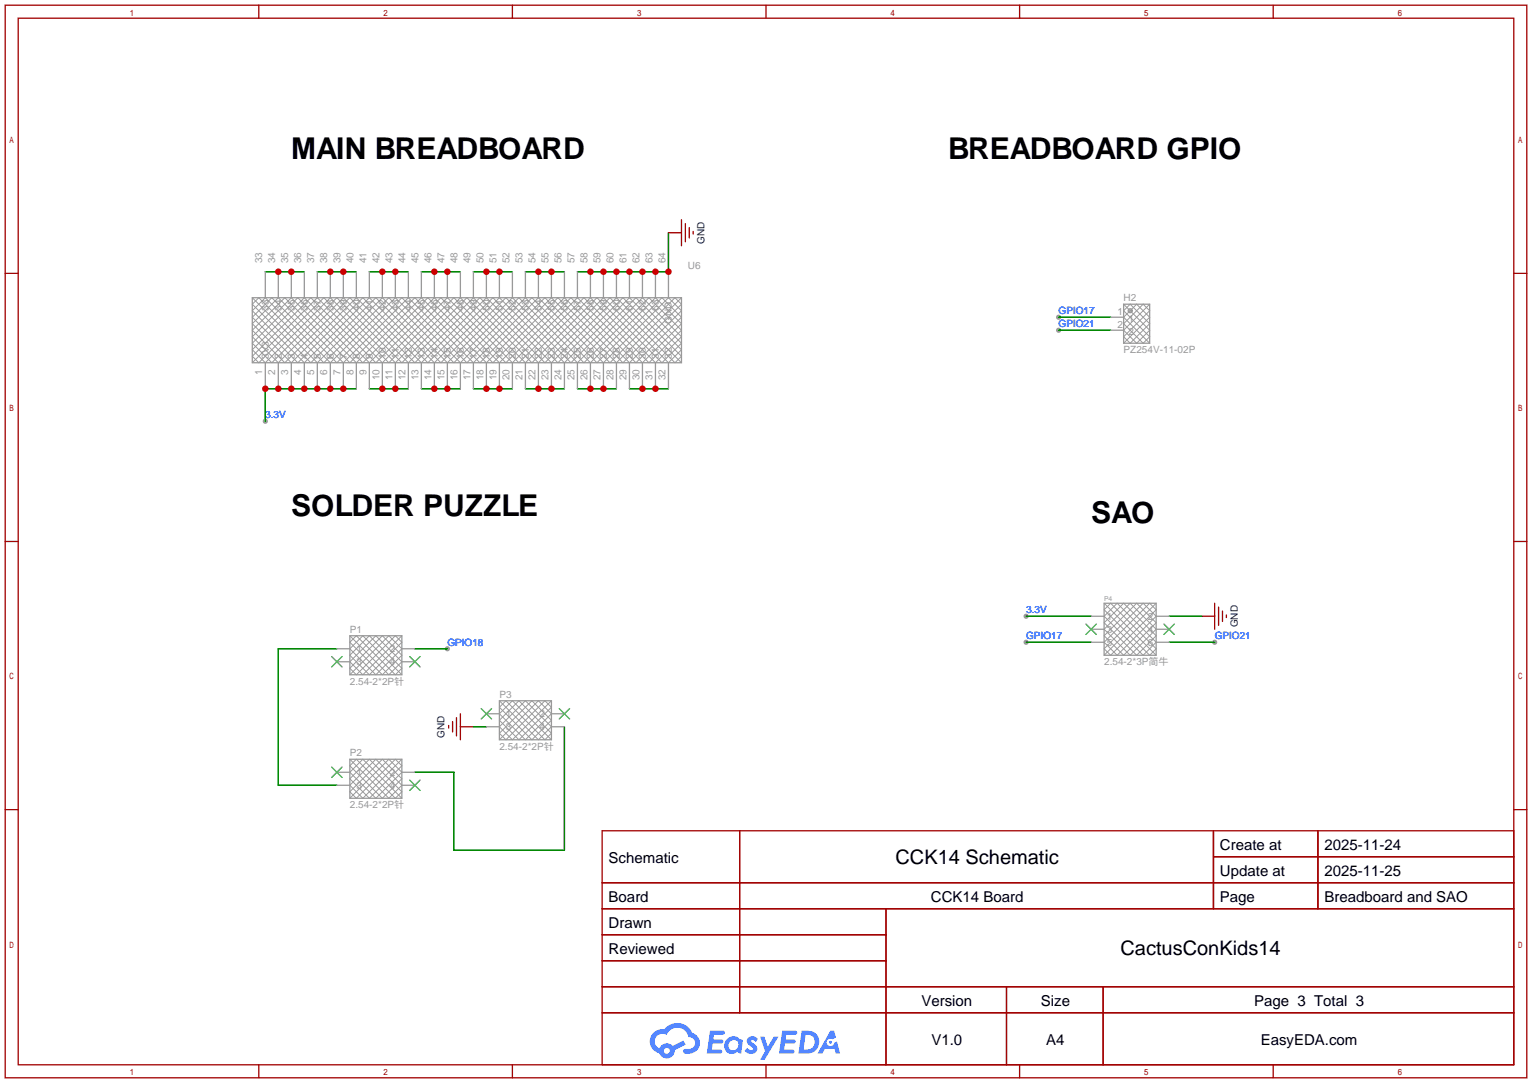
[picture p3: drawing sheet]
<svg xmlns="http://www.w3.org/2000/svg" width="299mm" height="212mm" viewBox="0 0 299 212" stroke-linecap="round" stroke-linejoin="round" font-family="sans-serif">
<g fill="#999">
<circle cx="51.8" cy="82.3" r=".51"/>
<circle cx="206.8" cy="62" r=".51"/>
<circle cx="206.8" cy="64.5" r=".51"/>
<circle cx="87.4" cy="126.7" r=".51"/>
<circle cx="200.4" cy="120.4" r=".51"/>
<circle cx="200.4" cy="125.5" r=".51"/>
<circle cx="237.2" cy="125.5" r=".51"/>
</g>
<g fill="none" stroke="#a10000" stroke-width=".25">
<path d="M1 1h297.2v209.6h-297.2zM3.6 3.6h292.1v204.4h-292.1zM50.5 1v2.6M100.1 1v2.6M149.6 1v2.6M199.1 1v2.6M248.7 1v2.6M1 53.4h2.6M295.7 53.4h2.5M1 105.8h2.6M295.7 105.8h2.5M1 158.2h2.6"/>
<path d="M295.7 158.2h2.5M117.6 162.3h178.1v45.7h-178.1zM117.6 172.5h178.1M117.6 177.5h178.1M144.5 162.3v35.6M173 177.5v30.5M237 162.3v15.2M237 167.4h58.7M257.4 162.3v15.2M117.6 182.6h55.4M117.6 192.8h178.1M117.6 187.7h55.4"/>
<path d="M117.6 197.9h178.1M196.6 192.8v15.2M215.4 192.8v15.2M50.5 208v2.6M100.1 208v2.6M149.6 208v2.6M199.1 208v2.6M248.7 208v2.6"/>
</g>
<g fill="#5487ff">
<path d="M146.2 202.7a1.3 1.3 0 0 1 1.8 .3l-.4 .6a.54 .54 0 0 0-.9-.2l.1 .2a1.58 1.58 0 0 1 1.1 1.5 1.43 1.43 0 0 1-2.5 .2l.5-.6a.64 .64 0 0 0 .6 .5 .64 .64 0 0 0 .6-.3l-.2-.2a1.35 1.35 0 0 1-.9-1.8z"/>
<path d="M148.5 202.5h.8l.7 2 1.1-2h1l-2.8 4.6h-.9l1-1.7z"/>
<path d="M138.7 201.4h1.6a1.31 1.31 0 0 1 1.3 .2 .4 .4 0 0 1-.4 .5l-1.8 .1-.1 .9h1.7a.4 .4 0 0 1 .3 .4 .4 .4 0 0 1-.4 .4h-1.7l-.2 1.2h.8a1.23 1.23 0 0 1 1.2 .2 .39 .39 0 0 1-.3 .5h-2.7z"/>
<path d="M152.8 201.4h1.6a1.32 1.32 0 0 1 1.3 .2 .39 .39 0 0 1-.4 .5l-1.7 .1-.2 .9h1.7a.4 .4 0 0 1 .3 .4 .4 .4 0 0 1-.4 .4h-1.7l-.2 1.2h.8a1.23 1.23 0 0 1 1.2 .1 .39 .39 0 0 1-.3 .6h-2.7z"/>
<path d="M162.2 201.4h.7l.4 1.3-.7 .4a.75 .75 0 0 0-1.1 .3 .75 .75 0 0 0 .5 1 .75 .75 0 0 0 .9-.7l.6-.2 .6 2.3h-.9l-.2-.9h-1.9l-.5 .9h-.9z"/>
<path d="M156.6 201.4l-.7 4.4h1.5a2.27 2.27 0 0 0 2.6-2.2 2.27 2.27 0 0 0-2.7-2.2zM157.3 202.1a1.5 1.5 0 0 1 1.8 1.6 1.5 1.5 0 0 1-1.9 1.4h-.3z"/>
<path d="M142 203a1.6 1.6 0 0 0-.3 2.3 1.6 1.6 0 0 0 2.3 .2l.8 .3 .3-2.4-.2-.3-.4-.1a1.58 1.58 0 0 0-2.5 0zM142.6 203.5a.99 .99 0 0 1 1.6 .3 .99 .99 0 0 1-.9 1.4 .94 .94 0 0 1-1-.6 .94 .94 0 0 1 .3-1.1z"/>
<path d="M127.6 201.8a2.37 2.37 0 0 0 1.2 4 1.54 1.54 0 0 0 1.7 1 1.54 1.54 0 0 0 1.3-1.6l2.1-1.1-.4-.8-2.1 1a1.57 1.57 0 0 0-2.6 .5 1.5 1.5 0 0 1-.7-2.1 1.5 1.5 0 0 1 2.1-.5 2.23 2.23 0 0 1 2.3-1.4 2.23 2.23 0 0 1 2 1.8 1.16 1.16 0 0 1 1.3 1.1 1.16 1.16 0 0 1-1.1 1.2h-.7a.47 .47 0 0 0-.6 .4 .47 .47 0 0 0 .4 .5 2.17 2.17 0 0 0 2.6-.9 2.17 2.17 0 0 0-.4-2.7l-.8-.4a3.2 3.2 0 0 0-5.4-.7l-1.2 .1zM129.7 205.3a.58 .58 0 0 1 1.1 0 .58 .58 0 0 1-1.1 0z"/>
<circle cx="162.2" cy="203.6" r=".28"/>
</g>
<g fill="none" stroke="#008700" stroke-width=".25">
<path d="M51.8 53.1h7.6M62 53.1h7.6M72.1 53.1h7.7M82.3 53.1h7.6M92.5 53.1h7.6M102.6 53.1h7.6M130.6 45.5v7.6h-17.8M69.6 75.9h-17.8v6.4M72.1 75.9h7.7M82.3 75.9h7.6M92.5 75.9h7.6M102.6 75.9h7.6"/>
<path d="M112.8 75.9h7.6M122.9 75.9h7.7M206.8 62h10.1M206.8 64.5h10.1M65.8 126.7h-11.4v26.7h11.4M81 126.7h6.4M200.4 120.4h12.7M200.4 125.5h12.7M228.3 120.4h6.4M228.3 125.5h8.9M92.5 142h2.5M110.2 142v24.1h-21.6v-15.2h-7.6"/>
</g>
<g fill="none" stroke="#a10000" stroke-width=".25">
<path d="M130.6 45.5h2.5M133.1 42.9v5.1M133.9 43.7v3.5M134.6 44.4v2.1M135.4 45.2v.5M237.2 117.9v5M238 118.6v3.6M238.8 119.4v2M89.9 139.4v5.1M234.7 120.4h2.5M239.5 120.1v.5M87.6 141.7v.5"/>
<path d="M88.4 141v2M89.2 140.2v3.6M89.9 142h2.6"/>
</g>
<g fill="none" stroke="#999" stroke-width=".2">
<path d="M49.3 59.4l1.2-1.2 12.7 12.7 12.7-12.7 12.7 12.7 12.7-12.7 12.7 12.7 12.7-12.7 6.4 6.3-6.4 6.4-12.7-12.7-12.7 12.7-12.7-12.7-12.7 12.7-12.7-12.7-12.7 12.7-1.2-1.3 11.4-11.4 12.7 12.7 12.7-12.7 12.7 12.7 12.7-12.7 12.7 12.7 8.9-8.9-3.8-3.8-12.7 12.7-12.7-12.7-12.7 12.7-12.7-12.7-12.7 12.7-12.7-12.7-3.8 3.8 8.9 8.9 12.7-12.7 12.7 12.7 12.7-12.7 12.7 12.7 12.7-12.7 11.4 11.4-1.3 1.3-12.7-12.7-12.7 12.7-12.7-12.7-12.7 12.7-12.7-12.7-12.7 12.7-6.3-6.4 6.3-6.3 12.7 12.7 12.7-12.7 12.7 12.7 12.7-12.7 12.7 12.7 12.7-12.7 1.3 1.2-11.4 11.5-12.7-12.7-12.7 12.7-12.7-12.7-12.7 12.7-12.7-12.7-8.9 8.9 3.8 3.8 12.7-12.7 12.7 12.7 12.7-12.7 12.7 12.7 12.7-12.7 12.7 12.7 3.8-3.8-8.9-8.9-12.7 12.7-12.7-12.7-12.7 12.7-12.7-12.7-12.7 12.7zM49.3 58.2l12.7 12.7 12.7-12.7 12.7 12.7 12.7-12.7 12.7 12.7 12.7-12.7 7.6 7.6-5.1 5.1-12.7-12.7-12.7 12.7-12.7-12.7-12.7 12.7-12.7-12.7-12.7 12.7-2.5-2.6 10.1-10.1 12.7 12.7 12.7-12.7 12.7 12.7 12.7-12.7 12.7 12.7 10.2-10.2-2.5-2.5-12.7 12.7-12.7-12.7-12.7 12.7-12.7-12.7-12.7 12.7-12.7-12.7-5.1 5 7.6 7.7 12.7-12.7 12.7 12.7 12.7-12.7 12.7 12.7 12.7-12.7 12.7 12.7M133.1 58.2l-12.7 12.7-12.7-12.7-12.7 12.7-12.7-12.7-12.7 12.7-12.7-12.7-7.6 7.6 5.1 5.1 12.7-12.7 12.7 12.7 12.7-12.7 12.7 12.7 12.7-12.7 12.7 12.7 2.5-2.6-10.2-10.1-12.7 12.7-12.7-12.7-12.7 12.7-12.7-12.7-12.7 12.7-10.1-10.2 2.5-2.5 12.7 12.7 12.7-12.7 12.7 12.7 12.7-12.7 12.7 12.7 12.7-12.7 5.1 5-7.6 7.7-12.7-12.7-12.7 12.7-12.7-12.7-12.7 12.7-12.7-12.7-12.7 12.7M219.5 59.4l5 5.1-2.5 2.6-2.5-2.6 5-5.1M220.7 59.4l3.8 3.8-3.8 3.9-1.2-1.3 5-5.1-1.2-1.3-3.8 3.8 3.8 3.9 1.2-1.3-5-5.1zM219.5 67.1l5-5.1-2.5-2.6-2.5 2.6 5 5.1M220.9 60.4l.2 .1M221.1 60.9l-.2 .1M215.6 117.9l10.2 10.1M216.9 117.9l8.9 8.8-1.3 1.3-8.9-8.9zM218.2 117.9l7.6 7.6-2.5 2.5-7.7-7.6zM220.7 117.9l5.1 5-5.1 5.1-5.1-5.1z"/>
<path d="M223.3 117.9l2.5 2.5-7.6 7.6-2.6-2.5zM224.5 117.9l1.3 1.2-8.9 8.9-1.3-1.3zM225.8 117.9l-10.2 10.1M68.3 125.5l1.3-1.3 7.6 7.6 1.3-1.2-6.4-6.4-3.8 3.8 3.8 3.8 6.4-6.3-1.3-1.3-7.6 7.6-1.3-1.2 6.4-6.4 3.8 3.8-3.8 3.8zM68.3 131.8l7.6-7.6 2.6 2.5-5.1 5.1-5.1-5.1 2.6-2.5 7.6 7.6M68.3 124.2l7.6 7.6 2.6-2.5-5.1-5.1-5.1 5.1 2.6 2.5 7.6-7.6M97.5 136.9l7.7 7.6 2.5-2.5-5.1-5.1-5.1 5.1 2.6 2.5 7.6-7.6M98.8 136.9l-1.3 1.3 6.4 6.3 3.8-3.8-3.8-3.8-6.4 6.4 1.3 1.2 7.6-7.6 1.3 1.3-6.4 6.3-3.8-3.8 3.8-3.8 6.4 6.4-1.3 1.2zM215.6 121.7l3.9-3.8 6.3 6.3-3.8 3.8zM215.6 124.2l6.4-6.3 3.8 3.8-6.3 6.3zM68.3 149.6l1.3-1.3 7.6 7.7 1.3-1.3-6.4-6.4-3.8 3.8 3.8 3.9 6.4-6.4-1.3-1.3-7.6 7.7-1.3-1.3 6.4-6.4 3.8 3.8-3.8 3.9zM68.3 156l7.6-7.7 2.6 2.6-5.1 5.1-5.1-5.1 2.6-2.6 7.6 7.7"/>
<path d="M68.3 148.3l7.6 7.7 2.6-2.6-5.1-5.1-5.1 5.1 2.6 2.6 7.6-7.7M97.5 144.5l7.7-7.6 2.5 2.5-5.1 5.1-5.1-5.1 2.6-2.5 7.6 7.6"/>
</g>
<g fill="none" stroke="#999" stroke-width=".25">
<path d="M49.3 58.2h83.8v12.7h-83.8zM51.8 53.1v5.1M54.4 53.1v5.1M56.9 53.1v5.1M59.4 53.1v5.1M62 53.1v5.1M64.5 53.1v5.1M67.1 53.1v5.1M69.6 53.1v5.1M72.1 53.1v5.1M74.7 53.1v5.1M77.2 53.1v5.1"/>
<path d="M79.8 53.1v5.1M82.3 53.1v5.1M84.8 53.1v5.1M87.4 53.1v5.1M89.9 53.1v5.1M92.5 53.1v5.1M95 53.1v5.1M97.5 53.1v5.1M100.1 53.1v5.1M102.6 53.1v5.1M105.2 53.1v5.1M107.7 53.1v5.1"/>
<path d="M110.2 53.1v5.1M112.8 53.1v5.1M115.3 53.1v5.1M117.9 53.1v5.1M120.4 53.1v5.1M122.9 53.1v5.1M125.5 53.1v5.1M128 53.1v5.1M130.6 53.1v5.1M219.5 59.4h5v7.7h-5zM51.8 70.9v5M54.4 70.9v5"/>
<path d="M56.9 70.9v5M59.4 70.9v5M62 70.9v5M64.5 70.9v5M67.1 70.9v5M69.6 70.9v5M72.1 70.9v5M74.7 70.9v5M77.2 70.9v5M79.8 70.9v5M82.3 70.9v5M84.8 70.9v5"/>
<path d="M87.4 70.9v5M89.9 70.9v5M92.5 70.9v5M95 70.9v5M97.5 70.9v5M100.1 70.9v5M102.6 70.9v5M105.2 70.9v5M107.7 70.9v5M110.2 70.9v5M112.8 70.9v5M115.3 70.9v5"/>
<path d="M117.9 70.9v5M120.4 70.9v5M122.9 70.9v5M125.5 70.9v5M128 70.9v5M130.6 70.9v5M216.9 62h2.6M216.9 64.5h2.6M215.6 117.9h10.2v10.1h-10.2zM65.8 126.7h2.5M65.8 129.3h2.5M68.3 124.2h10.2v7.6h-10.2z"/>
<path d="M78.5 126.7h2.5M78.5 129.3h2.5M95 139.4h2.5M97.5 136.9h10.2v7.6h-10.2zM107.7 139.4h2.5M213.1 120.4h2.5M213.1 122.9h2.5M213.1 125.5h2.5M225.8 120.4h2.5M225.8 122.9h2.5M225.8 125.5h2.5M65.8 150.9h2.5"/>
<path d="M65.8 153.4h2.5M68.3 148.3h10.2v7.7h-10.2zM78.5 150.9h2.5M78.5 153.4h2.5M95 142h2.5M107.7 142h2.5"/>
<circle cx="220.7" cy="60.7" r=".38"/>
</g>
<g fill="none" stroke="#3c3" stroke-width=".25">
<path d="M64.8 128.3l2 2M66.8 128.3l-2 2M80 128.3l2 2M82 128.3l-2 2M94 138.4l2 2.1M96 138.4l-2 2.1M109.2 138.4l2.1 2.1M111.3 138.4l-2.1 2.1M212.1 121.9l2 2.1M214.1 121.9l-2 2.1M227.3 121.9l2.1 2.1M229.4 121.9l-2.1 2.1"/>
<path d="M64.8 149.9l2 2M66.8 149.9l-2 2M80 152.4l2 2M82 152.4l-2 2"/>
</g>
<g fill="#c00">
<circle cx="54.4" cy="75.9" r=".63"/>
<circle cx="51.8" cy="75.9" r=".63"/>
<circle cx="56.9" cy="75.9" r=".63"/>
<circle cx="59.4" cy="75.9" r=".63"/>
<circle cx="62" cy="75.9" r=".63"/>
<circle cx="64.5" cy="75.9" r=".63"/>
<circle cx="67.1" cy="75.9" r=".63"/>
<circle cx="128" cy="53.1" r=".63"/>
<circle cx="130.6" cy="53.1" r=".63"/>
<circle cx="125.5" cy="53.1" r=".63"/>
<circle cx="122.9" cy="53.1" r=".63"/>
<circle cx="120.4" cy="53.1" r=".63"/>
<circle cx="117.9" cy="53.1" r=".63"/>
<circle cx="115.3" cy="53.1" r=".63"/>
<circle cx="84.8" cy="75.9" r=".63"/>
<circle cx="87.4" cy="75.9" r=".63"/>
<circle cx="74.7" cy="75.9" r=".63"/>
<circle cx="77.2" cy="75.9" r=".63"/>
<circle cx="105.2" cy="75.9" r=".63"/>
<circle cx="107.7" cy="75.9" r=".63"/>
<circle cx="95" cy="75.9" r=".63"/>
<circle cx="97.5" cy="75.9" r=".63"/>
<circle cx="105.2" cy="53.1" r=".63"/>
<circle cx="107.7" cy="53.1" r=".63"/>
<circle cx="95" cy="53.1" r=".63"/>
<circle cx="97.5" cy="53.1" r=".63"/>
<circle cx="84.8" cy="53.1" r=".63"/>
<circle cx="87.4" cy="53.1" r=".63"/>
<circle cx="74.7" cy="53.1" r=".63"/>
<circle cx="77.2" cy="53.1" r=".63"/>
<circle cx="64.5" cy="53.1" r=".63"/>
<circle cx="67.1" cy="53.1" r=".63"/>
<circle cx="54.4" cy="53.1" r=".63"/>
<circle cx="56.9" cy="53.1" r=".63"/>
<circle cx="115.3" cy="75.9" r=".63"/>
<circle cx="117.9" cy="75.9" r=".63"/>
<circle cx="125.5" cy="75.9" r=".63"/>
<circle cx="128" cy="75.9" r=".63"/>
</g>
<g font-size="5.9">
<text x="56.9" y="31">MAIN BREADBOARD</text>
<text x="185.2" y="31">BREADBOARD GPIO</text>
<text x="56.9" y="100.9">SOLDER PUZZLE</text>
<text x="213.1" y="102.1">SAO</text>
</g>
<g font-size="3.9">
<text x="174.9" y="168.8">CCK14 Schematic</text>
<text x="218.8" y="186.6">CactusConKids14</text>
</g>
<g font-size="2.9">
<text x="238.3" y="166.1">Create at</text>
<text x="258.7" y="166.1">2025-11-24</text>
<text x="118.9" y="168.6">Schematic</text>
<text x="238.3" y="171.1">Update at</text>
<text x="258.7" y="171.1">2025-11-25</text>
<text x="118.9" y="176.2">Board</text>
<text x="181.8" y="176.2">CCK14 Board</text>
<text x="238.3" y="176.2">Page</text>
<text x="258.7" y="176.2">Breadboard and SAO</text>
<text x="118.9" y="181.3">Drawn</text>
<text x="118.9" y="186.4">Reviewed</text>
<text x="180" y="196.5">Version</text>
<text x="203.3" y="196.5">Size</text>
<text x="244.9" y="196.5">Page 3 Total 3</text>
<text x="181.9" y="204.2">V1.0</text>
<text x="204.3" y="204.2">A4</text>
<text x="246.2" y="204.2">EasyEDA.com</text>
</g>
<g font-size="2" fill="#000080">
<text x="137.6" y="47.6" transform="rotate(-90 137.6 47.6)">GND</text>
<text x="241.7" y="122.6" transform="rotate(-90 241.7 122.6)">GND</text>
<text x="86.8" y="144.2" transform="rotate(-90 86.8 144.2)">GND</text>
</g>
<g font-size="2" fill="#999">
<text x="51.2" y="51.4" transform="rotate(-90 51.2 51.4)">33</text>
<text x="53.8" y="51.4" transform="rotate(-90 53.8 51.4)">34</text>
<text x="56.3" y="51.4" transform="rotate(-90 56.3 51.4)">35</text>
<text x="58.9" y="51.4" transform="rotate(-90 58.9 51.4)">36</text>
<text x="61.4" y="51.4" transform="rotate(-90 61.4 51.4)">37</text>
<text x="63.9" y="51.4" transform="rotate(-90 63.9 51.4)">38</text>
<text x="66.5" y="51.4" transform="rotate(-90 66.5 51.4)">39</text>
<text x="69" y="51.4" transform="rotate(-90 69 51.4)">40</text>
<text x="71.6" y="51.4" transform="rotate(-90 71.6 51.4)">41</text>
<text x="74.1" y="51.4" transform="rotate(-90 74.1 51.4)">42</text>
<text x="76.6" y="51.4" transform="rotate(-90 76.6 51.4)">43</text>
<text x="79.2" y="51.4" transform="rotate(-90 79.2 51.4)">44</text>
<text x="81.7" y="51.4" transform="rotate(-90 81.7 51.4)">45</text>
<text x="84.3" y="51.4" transform="rotate(-90 84.3 51.4)">46</text>
<text x="86.8" y="51.4" transform="rotate(-90 86.8 51.4)">47</text>
<text x="89.3" y="51.4" transform="rotate(-90 89.3 51.4)">48</text>
<text x="91.9" y="51.4" transform="rotate(-90 91.9 51.4)">49</text>
<text x="94.4" y="51.4" transform="rotate(-90 94.4 51.4)">50</text>
<text x="97" y="51.4" transform="rotate(-90 97 51.4)">51</text>
<text x="99.5" y="51.4" transform="rotate(-90 99.5 51.4)">52</text>
<text x="102" y="51.4" transform="rotate(-90 102 51.4)">53</text>
<text x="104.6" y="51.4" transform="rotate(-90 104.6 51.4)">54</text>
<text x="107.1" y="51.4" transform="rotate(-90 107.1 51.4)">55</text>
<text x="109.7" y="51.4" transform="rotate(-90 109.7 51.4)">56</text>
<text x="112.2" y="51.4" transform="rotate(-90 112.2 51.4)">57</text>
<text x="114.7" y="51.4" transform="rotate(-90 114.7 51.4)">58</text>
<text x="117.3" y="51.4" transform="rotate(-90 117.3 51.4)">59</text>
<text x="119.8" y="51.4" transform="rotate(-90 119.8 51.4)">60</text>
<text x="122.4" y="51.4" transform="rotate(-90 122.4 51.4)">61</text>
<text x="124.9" y="51.4" transform="rotate(-90 124.9 51.4)">62</text>
<text x="127.4" y="51.4" transform="rotate(-90 127.4 51.4)">63</text>
<text x="130" y="51.4" transform="rotate(-90 130 51.4)">64</text>
<text x="134.4" y="52.5">U6</text>
<text x="219.5" y="58.9">H2</text>
<text x="52.5" y="60.7" transform="rotate(-90 52.5 60.7)">33</text>
<text x="55" y="60.7" transform="rotate(-90 55 60.7)">34</text>
<text x="57.6" y="60.7" transform="rotate(-90 57.6 60.7)">35</text>
<text x="60.1" y="60.7" transform="rotate(-90 60.1 60.7)">36</text>
<text x="62.7" y="60.7" transform="rotate(-90 62.7 60.7)">37</text>
<text x="65.2" y="60.7" transform="rotate(-90 65.2 60.7)">38</text>
<text x="67.7" y="60.7" transform="rotate(-90 67.7 60.7)">39</text>
<text x="70.3" y="60.7" transform="rotate(-90 70.3 60.7)">40</text>
<text x="72.8" y="60.7" transform="rotate(-90 72.8 60.7)">41</text>
<text x="75.4" y="60.7" transform="rotate(-90 75.4 60.7)">42</text>
<text x="77.9" y="60.7" transform="rotate(-90 77.9 60.7)">43</text>
<text x="80.4" y="60.7" transform="rotate(-90 80.4 60.7)">44</text>
<text x="83" y="60.7" transform="rotate(-90 83 60.7)">45</text>
<text x="85.5" y="60.7" transform="rotate(-90 85.5 60.7)">46</text>
<text x="88.1" y="60.7" transform="rotate(-90 88.1 60.7)">47</text>
<text x="90.6" y="60.7" transform="rotate(-90 90.6 60.7)">48</text>
<text x="93.1" y="60.7" transform="rotate(-90 93.1 60.7)">49</text>
<text x="95.7" y="60.7" transform="rotate(-90 95.7 60.7)">50</text>
<text x="98.2" y="60.7" transform="rotate(-90 98.2 60.7)">51</text>
<text x="100.8" y="60.7" transform="rotate(-90 100.8 60.7)">52</text>
<text x="103.3" y="60.7" transform="rotate(-90 103.3 60.7)">53</text>
<text x="105.8" y="60.7" transform="rotate(-90 105.8 60.7)">54</text>
<text x="108.4" y="60.7" transform="rotate(-90 108.4 60.7)">55</text>
<text x="110.9" y="60.7" transform="rotate(-90 110.9 60.7)">56</text>
<text x="113.5" y="60.7" transform="rotate(-90 113.5 60.7)">57</text>
<text x="116" y="60.7" transform="rotate(-90 116 60.7)">58</text>
<text x="118.5" y="60.7" transform="rotate(-90 118.5 60.7)">59</text>
<text x="121.1" y="60.7" transform="rotate(-90 121.1 60.7)">60</text>
<text x="123.6" y="60.7" transform="rotate(-90 123.6 60.7)">61</text>
<text x="126.2" y="60.7" transform="rotate(-90 126.2 60.7)">62</text>
<text x="128.7" y="60.7" transform="rotate(-90 128.7 60.7)">63</text>
<text x="131.2" y="63.2" transform="rotate(-90 131.2 63.2)">GND</text>
<text x="218.2" y="61.6">1</text>
<text x="218.2" y="64.2">2</text>
<text x="220.4" y="62.9">1</text>
<text x="220.4" y="65.4">2</text>
<text x="52.5" y="70.1" transform="rotate(-90 52.5 70.1)">3V3</text>
<text x="55" y="70.1" transform="rotate(-90 55 70.1)">2</text>
<text x="57.6" y="70.1" transform="rotate(-90 57.6 70.1)">3</text>
<text x="60.1" y="70.1" transform="rotate(-90 60.1 70.1)">4</text>
<text x="62.7" y="70.1" transform="rotate(-90 62.7 70.1)">5</text>
<text x="65.2" y="70.1" transform="rotate(-90 65.2 70.1)">6</text>
<text x="67.7" y="70.1" transform="rotate(-90 67.7 70.1)">7</text>
<text x="70.3" y="70.1" transform="rotate(-90 70.3 70.1)">8</text>
<text x="72.8" y="70.1" transform="rotate(-90 72.8 70.1)">9</text>
<text x="75.4" y="70.1" transform="rotate(-90 75.4 70.1)">10</text>
<text x="77.9" y="70.1" transform="rotate(-90 77.9 70.1)">11</text>
<text x="80.4" y="70.1" transform="rotate(-90 80.4 70.1)">12</text>
<text x="83" y="70.1" transform="rotate(-90 83 70.1)">13</text>
<text x="85.5" y="70.1" transform="rotate(-90 85.5 70.1)">14</text>
<text x="88.1" y="70.1" transform="rotate(-90 88.1 70.1)">15</text>
<text x="90.6" y="70.1" transform="rotate(-90 90.6 70.1)">16</text>
<text x="93.1" y="70.1" transform="rotate(-90 93.1 70.1)">17</text>
<text x="95.7" y="70.1" transform="rotate(-90 95.7 70.1)">18</text>
<text x="98.2" y="70.1" transform="rotate(-90 98.2 70.1)">19</text>
<text x="100.8" y="70.1" transform="rotate(-90 100.8 70.1)">20</text>
<text x="103.3" y="70.1" transform="rotate(-90 103.3 70.1)">21</text>
<text x="105.8" y="70.1" transform="rotate(-90 105.8 70.1)">22</text>
<text x="108.4" y="70.1" transform="rotate(-90 108.4 70.1)">23</text>
<text x="110.9" y="70.1" transform="rotate(-90 110.9 70.1)">24</text>
<text x="113.5" y="70.1" transform="rotate(-90 113.5 70.1)">25</text>
<text x="116" y="70.1" transform="rotate(-90 116 70.1)">26</text>
<text x="118.5" y="70.1" transform="rotate(-90 118.5 70.1)">27</text>
<text x="121.1" y="70.1" transform="rotate(-90 121.1 70.1)">28</text>
<text x="123.6" y="70.1" transform="rotate(-90 123.6 70.1)">29</text>
<text x="126.2" y="70.1" transform="rotate(-90 126.2 70.1)">30</text>
<text x="128.7" y="70.1" transform="rotate(-90 128.7 70.1)">31</text>
<text x="131.2" y="70.1" transform="rotate(-90 131.2 70.1)">32</text>
<text x="219.5" y="69">PZ254V-11-02P</text>
<text x="51.2" y="73.2" transform="rotate(-90 51.2 73.2)">1</text>
<text x="53.8" y="73.2" transform="rotate(-90 53.8 73.2)">2</text>
<text x="56.3" y="73.2" transform="rotate(-90 56.3 73.2)">3</text>
<text x="58.9" y="73.2" transform="rotate(-90 58.9 73.2)">4</text>
<text x="61.4" y="73.2" transform="rotate(-90 61.4 73.2)">5</text>
<text x="63.9" y="73.2" transform="rotate(-90 63.9 73.2)">6</text>
<text x="66.5" y="73.2" transform="rotate(-90 66.5 73.2)">7</text>
<text x="69" y="73.2" transform="rotate(-90 69 73.2)">8</text>
<text x="71.6" y="73.2" transform="rotate(-90 71.6 73.2)">9</text>
<text x="74.1" y="74.3" transform="rotate(-90 74.1 74.3)">10</text>
<text x="76.6" y="74.3" transform="rotate(-90 76.6 74.3)">11</text>
<text x="79.2" y="74.3" transform="rotate(-90 79.2 74.3)">12</text>
<text x="81.7" y="74.3" transform="rotate(-90 81.7 74.3)">13</text>
<text x="84.3" y="74.3" transform="rotate(-90 84.3 74.3)">14</text>
<text x="86.8" y="74.3" transform="rotate(-90 86.8 74.3)">15</text>
<text x="89.3" y="74.3" transform="rotate(-90 89.3 74.3)">16</text>
<text x="91.9" y="74.3" transform="rotate(-90 91.9 74.3)">17</text>
<text x="94.4" y="74.3" transform="rotate(-90 94.4 74.3)">18</text>
<text x="97" y="74.3" transform="rotate(-90 97 74.3)">19</text>
<text x="99.5" y="74.3" transform="rotate(-90 99.5 74.3)">20</text>
<text x="102" y="74.3" transform="rotate(-90 102 74.3)">21</text>
<text x="104.6" y="74.3" transform="rotate(-90 104.6 74.3)">22</text>
<text x="107.1" y="74.3" transform="rotate(-90 107.1 74.3)">23</text>
<text x="109.7" y="74.3" transform="rotate(-90 109.7 74.3)">24</text>
<text x="112.2" y="74.3" transform="rotate(-90 112.2 74.3)">25</text>
<text x="114.7" y="74.3" transform="rotate(-90 114.7 74.3)">26</text>
<text x="117.3" y="74.3" transform="rotate(-90 117.3 74.3)">27</text>
<text x="119.8" y="74.3" transform="rotate(-90 119.8 74.3)">28</text>
<text x="122.4" y="74.3" transform="rotate(-90 122.4 74.3)">29</text>
<text x="124.9" y="74.3" transform="rotate(-90 124.9 74.3)">30</text>
<text x="127.4" y="74.3" transform="rotate(-90 127.4 74.3)">31</text>
<text x="130" y="74.3" transform="rotate(-90 130 74.3)">32</text>
<text x="68.3" y="123.6">P1</text>
<text x="216.2" y="121.1">1</text>
<text x="216.2" y="123.6">3</text>
<text x="224.2" y="121.1">2</text>
<text x="224.2" y="123.6">4</text>
<text x="69.6" y="127.4">1</text>
<text x="69.6" y="129.9">3</text>
<text x="76.1" y="127.4">2</text>
<text x="76.1" y="129.9">4</text>
<text x="215.6" y="130">2.54-2*3P简牛</text>
<text x="216.2" y="126.1">5</text>
<text x="224.2" y="126.1">6</text>
<text x="68.3" y="133.8">2.54-2*2P针</text>
<text x="97.5" y="136.3">P3</text>
<text x="98.8" y="140.1">1</text>
<text x="98.8" y="142.6">3</text>
<text x="105.3" y="140.1">2</text>
<text x="105.3" y="142.6">4</text>
<text x="68.3" y="147.8">P2</text>
<text x="97.5" y="146.5">2.54-2*2P针</text>
<text x="69.6" y="151.5">1</text>
<text x="69.6" y="154.1">3</text>
<text x="76.1" y="151.5">2</text>
<text x="76.1" y="154.1">4</text>
<text x="68.3" y="157.9">2.54-2*2P针</text>
</g>
<g font-size="2" fill="#00f">
<text x="206.8" y="61.4">GPIO17</text>
<text x="206.8" y="63.9">GPIO21</text>
<text x="51.8" y="81.7">3.3V</text>
<text x="200.4" y="119.8">3.3V</text>
<text x="200.4" y="124.9">GPIO17</text>
<text x="237.2" y="124.9">GPIO21</text>
<text x="87.4" y="126.2">GPIO18</text>
</g>
<text font-size="1.3" fill="#999" x="215.6" y="117.5">P4</text>
</svg>
